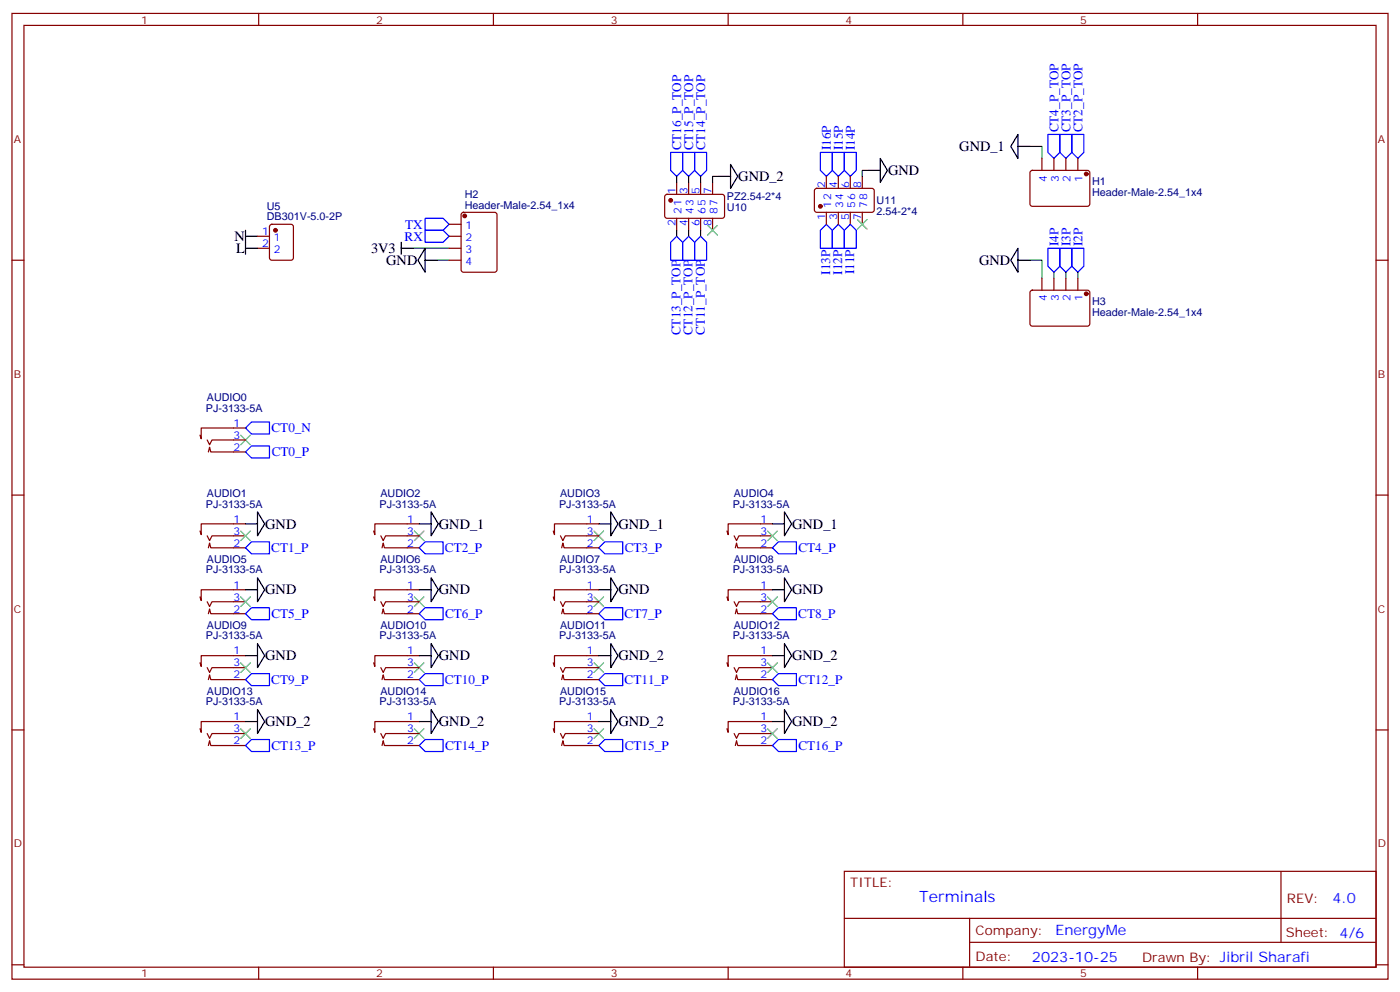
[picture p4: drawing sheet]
<svg xmlns="http://www.w3.org/2000/svg" width="412mm" height="292mm" viewBox="0 0 412 292" stroke-linecap="round" stroke-linejoin="round" font-family="sans-serif">
<g fill="none" stroke="#870000" stroke-width=".35">
<path d="M3.5 4h405.4v284.3h-405.4zM7.1 7.5h398.2v277.3h-398.2zM76.2 4v3.5M145.3 4v3.5M214.5 4v3.5M283.6 4v3.5M352.8 4v3.5M196 57.4l.5-.2 16.5 .1 .4 .6v5.9l-.7 .5-16.5-.1-.4-.6v-5.7zM199.3 53.7v3.5M202.8 53.7v3.5M206.4 53.7v3.5M209.9 53.7v3.5"/>
<path d="M240.1 55.7l.5-.2h16.5l.4 .7v5.9l-.7 .4-16.5-.1-.4-.6v-5.6zM243.4 51.9v3.6M246.9 51.9v3.6M250.5 51.9v3.6M254 51.9v3.6M303.6 50.4l.5-.2h16.5l.4 .7v9.4l-.7 .4h-16.5l-.4-.7v-9.1zM306.9 46.6v3.6M310.4 46.6v3.6M314 46.6v3.6M317.5 46.6v3.6M3.5 76.6h3.6M75.8 73.1h3.6"/>
<path d="M75.8 69.6h3.6M79.6 66.2l.5-.2h5.6l.7 .5v9.4l-.4 .7h-5.9l-.7-.4v-9.5zM132.3 76.6h3.5M132.3 73.1h3.5M132.3 69.6h3.5M132.3 66h3.5M136.1 62.7l.4-.2h9.2l.6 .4 .1 16.5-.5 .7-9.4 .1-.6-.5-.1-16.5zM199.3 64.3v3.5M202.8 64.3v3.5M206.4 64.3v3.5M209.9 64.3v3.5M243.4 62.5v3.5"/>
<path d="M246.9 62.5v3.5M250.5 62.5v3.5M254 62.5v3.5M405.3 76.6h3.6M303.6 85.6l.5-.2 16.5 .1 .4 .6v9.5l-.7 .4h-16.5l-.4-.7v-9.2zM306.9 81.9v3.5M310.4 81.9v3.5M314 81.9v3.5M317.5 81.9v3.5M61 129.5l.7 1.5 .7-1.5h9.9M61.4 133.1l.3-1.4 .4 1.4h10.2M72.3 126h-13v3.2l-.4-1.1"/>
<path d="M3.5 145.8h3.6M61 157.8l.7 1.4 .7-1.4h9.9M72.3 154.2h-13v3.2l-.4-1M112.2 157.8l.7 1.4 .7-1.4h9.9M123.5 154.2h-13.1v3.2l-.3-1M165.1 157.8l.7 1.4 .7-1.4h9.9M176.4 154.2h-13.1v3.2l-.3-1M216.3 157.8l.7 1.4 .7-1.4h9.8M227.5 154.2h-13v3.2l-.4-1M405.3 145.8h3.6M61 177.2l.7 1.4 .7-1.4h9.9M61.4 161.3l.3-1.4 .4 1.4h10.2"/>
<path d="M72.3 173.6h-13v3.2l-.4-1M112.2 177.2l.7 1.4 .7-1.4h9.9M112.5 161.3l.4-1.4 .3 1.4h10.3M123.5 173.6h-13.1v3.2l-.3-1M165.1 177.2l.7 1.4 .7-1.4h9.9M165.5 161.3l.3-1.4 .4 1.4h10.2M176.4 173.6h-13.1v3.2l-.3-1M216.3 177.2l.7 1.4 .7-1.4h9.8M216.6 161.3l.4-1.4 .3 1.4h10.2M227.5 173.6h-13v3.2l-.4-1M61 196.6l.7 1.4 .7-1.4h9.9M61.4 180.7l.3-1.4 .4 1.4h10.2"/>
<path d="M72.3 193h-13v3.2l-.4-1M112.2 196.6l.7 1.4 .7-1.4h9.9M112.5 180.7l.4-1.4 .3 1.4h10.3M123.5 193h-13.1v3.2l-.3-1M165.1 196.6l.7 1.4 .7-1.4h9.9M165.5 180.7l.3-1.4 .4 1.4h10.2M176.4 193h-13.1v3.2l-.3-1M216.3 196.6l.7 1.4 .7-1.4h9.8M216.6 180.7l.4-1.4 .3 1.4h10.2M227.5 193h-13v3.2l-.4-1M3.5 214.9h3.6M61 216l.7 1.4 .7-1.4h9.9"/>
<path d="M61.4 200.1l.3-1.4 .4 1.4h10.2M61.4 219.5l.3-1.4 .4 1.4h10.2M72.3 212.4h-13v3.2l-.4-1M112.2 216l.7 1.4 .7-1.4h9.9M112.5 219.5l.4-1.4 .3 1.4h10.3M112.5 200.1l.4-1.4 .3 1.4h10.3M123.5 212.4h-13.1v3.2l-.3-1M165.1 216l.7 1.4 .7-1.4h9.9M165.5 219.5l.3-1.4 .4 1.4h10.2M165.5 200.1l.3-1.4 .4 1.4h10.2M176.4 212.4h-13.1v3.2l-.3-1M216.3 216l.7 1.4 .7-1.4h9.8"/>
<path d="M216.6 200.1l.4-1.4 .3 1.4h10.2M216.6 219.5l.4-1.4 .3 1.4h10.2M227.5 212.4h-13v3.2l-.4-1M405.3 214.9h3.6M248.7 256.5h156.6v28.3h-156.6zM377.3 256.6v20.8M248.7 270.4h156.5M285.6 277.4h119.6M285.6 270.4v14.1M3.5 284.1h3.6M76.2 284.8v3.5M145.3 284.8v3.5"/>
<path d="M214.5 284.8v3.5M283.6 284.8v3.5M352.8 284.8v3.5M405.3 284.1h3.6"/>
</g>
<g fill="none" stroke="#000" stroke-width=".35">
<path d="M299.9 39.6v7l-2.2-3.5zM211.7 51.9h3.5M215.2 48.4l2.1 3.5-2.1 3.6zM255.8 50.2h3.5M259.3 46.6l2.1 3.6-2.1 3.5zM299.9 43.1h3.5M72.3 69.6h3.5M72.3 67.8v7.1M72.3 73.1h3.5M118.2 73.1h3.5M118.2 71.3v3.6M125.2 73.1v7.1l-2.1-3.6z"/>
<path d="M125.2 76.6h3.6M299.9 73.1v7.1l-2.2-3.6zM299.9 76.6h3.5M72.3 154.2h3.5M75.8 150.7l2.2 3.5-2.2 3.6zM123.5 154.2h3.5M127 150.7l2.1 3.5-2.1 3.6zM176.4 154.2h3.5M179.9 150.7l2.1 3.5-2.1 3.6zM227.5 154.2h3.6M231.1 150.7l2.1 3.5-2.1 3.6zM72.3 173.6h3.5"/>
<path d="M75.8 170.1l2.2 3.5-2.2 3.6zM123.5 173.6h3.5M127 170.1l2.1 3.5-2.1 3.6zM176.4 173.6h3.5M179.9 170.1l2.1 3.5-2.1 3.6zM227.5 173.6h3.6M231.1 170.1l2.1 3.5-2.1 3.6zM72.3 193h3.5M75.8 189.5l2.2 3.5-2.2 3.6zM123.5 193h3.5M127 189.5l2.1 3.5-2.1 3.6zM176.4 193h3.5"/>
<path d="M179.9 189.5l2.1 3.5-2.1 3.6zM227.5 193h3.6M231.1 189.5l2.1 3.5-2.1 3.6zM72.3 212.4h3.5M75.8 208.9l2.2 3.5-2.2 3.6zM123.5 212.4h3.5M127 208.9l2.1 3.5-2.1 3.6zM176.4 212.4h3.5M179.9 208.9l2.1 3.5-2.1 3.6zM227.5 212.4h3.6M231.1 208.9l2.1 3.5-2.1 3.6z"/>
</g>
<g fill="none" stroke="#3c3" stroke-width=".35">
<path d="M208.5 66.4l2.8 2.8M211.3 66.4l-2.8 2.8M252.6 64.6l2.8 2.9M255.4 64.6l-2.8 2.9M70.9 128.1l2.8 2.9M73.7 128.1l-2.8 2.9M70.9 156.4l2.8 2.8M73.7 156.4l-2.8 2.8M122.1 156.4l2.8 2.8M124.9 156.4l-2.8 2.8M175 156.4l2.8 2.8M177.8 156.4l-2.8 2.8"/>
<path d="M226.1 156.4l2.9 2.8M229 156.4l-2.9 2.8M70.9 175.8l2.8 2.8M73.7 175.8l-2.8 2.8M122.1 175.8l2.8 2.8M124.9 175.8l-2.8 2.8M175 175.8l2.8 2.8M177.8 175.8l-2.8 2.8M226.1 175.8l2.9 2.8M229 175.8l-2.9 2.8M70.9 195.2l2.8 2.8M73.7 195.2l-2.8 2.8"/>
<path d="M122.1 195.2l2.8 2.8M124.9 195.2l-2.8 2.8M175 195.2l2.8 2.8M177.8 195.2l-2.8 2.8M226.1 195.2l2.9 2.8M229 195.2l-2.9 2.8M70.9 214.6l2.8 2.8M73.7 214.6l-2.8 2.8M122.1 214.6l2.8 2.8M124.9 214.6l-2.8 2.8M175 214.6l2.8 2.8M177.8 214.6l-2.8 2.8"/>
<path d="M226.1 214.6l2.9 2.8M229 214.6l-2.9 2.8"/>
</g>
<g fill="none" stroke="#00f" stroke-width=".35">
<path d="M308.7 39.6h3.5v5.3l-1.8 1.7-1.7-1.7zM312.2 39.6h3.5v5.3l-1.7 1.7-1.8-1.7zM315.7 39.6h3.6v5.3l-1.8 1.7-1.8-1.7zM197.6 44.9h3.5v5.3l-1.8 1.7-1.7-1.7zM201.1 44.9h3.5v5.3l-1.8 1.7-1.7-1.7zM204.6 44.9h3.5v5.3l-1.7 1.7-1.8-1.7zM241.7 44.9h3.5v5.3l-1.8 1.7-1.7-1.7zM245.2 44.9h3.5v5.3l-1.8 1.7-1.7-1.7zM248.7 44.9h3.5v5.3l-1.7 1.7-1.8-1.7zM125.2 67.8h5.3l1.8 1.8-1.8 1.7h-5.3zM125.2 64.3h5.3l1.8 1.7-1.8 1.8h-5.3zM199.3 69.6l1.8 1.7v5.3h-3.5v-5.3z"/>
<path d="M202.8 69.6l1.8 1.7v5.3h-3.5v-5.3zM206.4 69.6l1.7 1.7v5.3h-3.5v-5.3zM243.4 66l1.8 1.8v5.3h-3.5v-5.3zM246.9 66l1.8 1.8v5.3h-3.5v-5.3zM250.5 66l1.7 1.8v5.3h-3.5v-5.3zM308.7 73.1h3.5v5.3l-1.8 1.8-1.7-1.8zM312.2 73.1h3.5v5.3l-1.7 1.8-1.8-1.8zM315.7 73.1h3.6v5.3l-1.8 1.8-1.8-1.8zM72.3 133.1l1.8-1.8h5.3v3.5h-5.3zM72.3 126l1.8-1.8h5.3v3.6h-5.3zM72.3 161.3l1.8-1.8h5.3v3.6h-5.3zM74.1 178.9h5.3v3.6h-5.3l-1.8-1.8z"/>
<path d="M123.5 161.3l1.7-1.8h5.3v3.6h-5.3zM125.2 178.9h5.3v3.6h-5.3l-1.7-1.8zM176.4 161.3l1.8-1.8h5.2v3.6h-5.2zM227.5 161.3l1.8-1.8h5.3v3.6h-5.3zM229.3 178.9h5.3v3.6h-5.3l-1.8-1.8zM74.1 198.3h5.3v3.6h-5.3l-1.8-1.8zM125.2 198.3h5.3v3.6h-5.3l-1.7-1.8zM176.4 180.7l1.8-1.8h5.2v3.6h-5.2zM178.2 198.3h5.2v3.6h-5.2l-1.8-1.8zM72.3 219.5l1.8-1.8h5.3v3.6h-5.3zM123.5 219.5l1.7-1.8h5.3v3.6h-5.3zM176.4 219.5l1.8-1.8h5.2v3.6h-5.2z"/>
<path d="M227.5 200.1l1.8-1.8h5.3v3.6h-5.3zM227.5 219.5l1.8-1.8h5.3v3.6h-5.3z"/>
</g>
<g fill="#870000" stroke="#870000" stroke-width=".35">
<circle cx="81.1" cy="67.8" r=".53"/>
<circle cx="136.9" cy="63.6" r=".53"/>
<circle cx="197.6" cy="59" r=".53"/>
<circle cx="241.7" cy="60.7" r=".53"/>
<circle cx="320" cy="51.2" r=".53"/>
<circle cx="320" cy="86.5" r=".53"/>
</g>
<g fill="none" stroke="#008700" stroke-width=".35">
<path d="M199.3 51.9v1.8M202.8 51.9v1.8M206.4 51.9v1.8M211.7 51.9h-1.8v1.8M255.8 50.2h-1.8v1.7M303.4 43.1h3.5v3.5M121.7 73.1h10.6M128.8 76.6h3.5M199.3 67.8v1.8M202.8 67.8v1.8M206.4 67.8v1.8M303.4 76.6h3.5v5.3"/>
<path d="M310.4 80.2v1.7M314 80.2v1.7M317.5 80.2v1.7"/>
</g>
<text font-size="4.6" fill="#00f" x="270.8" y="265.6">Terminals</text>
<g font-size="4.2">
<text x="282.6" y="44.5">GND_1</text>
<text x="217.5" y="53.4">GND_2</text>
<text x="261.6" y="51.6">GND</text>
<text x="69" y="71">N</text>
<text x="69.6" y="74.6">L</text>
<text x="109.3" y="74.6">3V3</text>
<text x="113.8" y="78.1">GND</text>
<text x="288.4" y="78">GND</text>
<text x="78.1" y="155.6">GND</text>
<text x="129.3" y="155.6">GND_1</text>
<text x="182.2" y="155.6">GND_1</text>
<text x="233.4" y="155.6">GND_1</text>
<text x="78.1" y="175">GND</text>
<text x="129.3" y="175">GND</text>
<text x="182.2" y="175">GND</text>
<text x="233.4" y="175">GND</text>
<text x="78.1" y="194.4">GND</text>
<text x="129.3" y="194.4">GND</text>
<text x="182.2" y="194.4">GND_2</text>
<text x="233.4" y="194.4">GND_2</text>
<text x="78.1" y="213.8">GND_2</text>
<text x="129.3" y="213.8">GND_2</text>
<text x="182.2" y="213.8">GND_2</text>
<text x="233.4" y="213.8">GND_2</text>
</g>
<g font-size="4.2" fill="#00f">
<text x="392.5" y="265.8">4.0</text>
<text x="310.9" y="275.4">EnergyMe</text>
<text x="304" y="283.2">2023-10-25</text>
</g>
<g font-size="3.9" fill="#00f">
<text x="311.8" y="39" transform="rotate(-90 311.8 39)">CT4_P_TOP</text>
<text x="315.3" y="39" transform="rotate(-90 315.3 39)">CT3_P_TOP</text>
<text x="318.8" y="39" transform="rotate(-90 318.8 39)">CT2_P_TOP</text>
<text x="200.7" y="44.3" transform="rotate(-90 200.7 44.3)">CT16_P_TOP</text>
<text x="204.2" y="44.3" transform="rotate(-90 204.2 44.3)">CT15_P_TOP</text>
<text x="207.7" y="44.3" transform="rotate(-90 207.7 44.3)">CT14_P_TOP</text>
<text x="244.8" y="44.3" transform="rotate(-90 244.8 44.3)">I16P</text>
<text x="248.3" y="44.3" transform="rotate(-90 248.3 44.3)">I15P</text>
<text x="251.8" y="44.3" transform="rotate(-90 251.8 44.3)">I14P</text>
<text x="119.2" y="70.8">RX</text>
<text x="119.4" y="67.3">TX</text>
<text x="311.8" y="72.5" transform="rotate(-90 311.8 72.5)">I4P</text>
<text x="315.3" y="72.5" transform="rotate(-90 315.3 72.5)">I3P</text>
<text x="318.8" y="72.5" transform="rotate(-90 318.8 72.5)">I2P</text>
<text x="244.5" y="80.8" transform="rotate(-90 244.5 80.8)">I13P</text>
<text x="248.1" y="80.8" transform="rotate(-90 248.1 80.8)">I12P</text>
<text x="251.6" y="80.7" transform="rotate(-90 251.6 80.7)">I11P</text>
<text x="200.4" y="98.7" transform="rotate(-90 200.4 98.7)">CT13_P_TOP</text>
<text x="204" y="98.7" transform="rotate(-90 204 98.7)">CT12_P_TOP</text>
<text x="207.6" y="98.7" transform="rotate(-90 207.6 98.7)">CT11_P_TOP</text>
<text x="80" y="127.3">CT0_N</text>
<text x="80.1" y="134.3">CT0_P</text>
<text x="79.9" y="162.6">CT1_P</text>
<text x="131.1" y="162.6">CT2_P</text>
<text x="184" y="162.6">CT3_P</text>
<text x="235.2" y="162.6">CT4_P</text>
<text x="80" y="182">CT5_P</text>
<text x="131.1" y="182">CT6_P</text>
<text x="184" y="182">CT7_P</text>
<text x="235.1" y="182">CT8_P</text>
<text x="79.9" y="201.4">CT9_P</text>
<text x="131.1" y="201.4">CT10_P</text>
<text x="184" y="201.4">CT11_P</text>
<text x="235.2" y="201.4">CT12_P</text>
<text x="80" y="220.8">CT13_P</text>
<text x="131.1" y="220.8">CT14_P</text>
<text x="184" y="220.8">CT15_P</text>
<text x="235.2" y="220.8">CT16_P</text>
</g>
<g font-size="3.9" fill="#800">
<text x="250.5" y="261.1">TITLE:</text>
<text x="379.1" y="265.8">REV:</text>
<text x="287.4" y="275.3">Company:</text>
<text x="378.7" y="275.9">Sheet: 4/6</text>
<text x="287.4" y="283">Date:</text>
<text x="336.4" y="283.1">Drawn By: Jibril Sharafi</text>
</g>
<g font-size="3.2" fill="#800">
<text x="41.6" y="6.9">1</text>
<text x="110.8" y="6.9">2</text>
<text x="179.9" y="6.9">3</text>
<text x="249.1" y="6.9">4</text>
<text x="318.2" y="6.9">5</text>
<text x="4.1" y="42.1">A</text>
<text x="405.9" y="42.1">A</text>
<text x="4.1" y="111.2">B</text>
<text x="405.9" y="111.2">B</text>
<text x="4.1" y="180.3">C</text>
<text x="405.9" y="180.3">C</text>
<text x="4.1" y="249.5">D</text>
<text x="405.9" y="249.5">D</text>
<text x="41.6" y="287.8">1</text>
<text x="110.8" y="287.8">2</text>
<text x="179.9" y="287.8">3</text>
<text x="249.1" y="287.8">4</text>
<text x="318.2" y="287.8">5</text>
</g>
<g font-size="3.2" fill="#00f">
<text x="308.3" y="53.5" transform="rotate(-90 308.3 53.5)">4</text>
<text x="311.9" y="53.5" transform="rotate(-90 311.9 53.5)">3</text>
<text x="315.4" y="53.5" transform="rotate(-90 315.4 53.5)">2</text>
<text x="318.9" y="53.5" transform="rotate(-90 318.9 53.5)">1</text>
<text x="199" y="57" transform="rotate(-90 199 57)">1</text>
<text x="202.5" y="57" transform="rotate(-90 202.5 57)">3</text>
<text x="206" y="57" transform="rotate(-90 206 57)">5</text>
<text x="209.5" y="57" transform="rotate(-90 209.5 57)">7</text>
<text x="243.1" y="55.3" transform="rotate(-90 243.1 55.3)">2</text>
<text x="246.6" y="55.3" transform="rotate(-90 246.6 55.3)">4</text>
<text x="250.1" y="55.3" transform="rotate(-90 250.1 55.3)">6</text>
<text x="253.6" y="55.3" transform="rotate(-90 253.6 55.3)">8</text>
<text x="200.7" y="63" transform="rotate(-90 200.7 63)">21</text>
<text x="204.3" y="63" transform="rotate(-90 204.3 63)">43</text>
<text x="207.8" y="63" transform="rotate(-90 207.8 63)">65</text>
<text x="211.3" y="63" transform="rotate(-90 211.3 63)">87</text>
<text x="243.1" y="64.7" transform="rotate(-90 243.1 64.7)">1</text>
<text x="244.8" y="61.2" transform="rotate(-90 244.8 61.2)">12</text>
<text x="246.6" y="64.7" transform="rotate(-90 246.6 64.7)">3</text>
<text x="248.4" y="61.2" transform="rotate(-90 248.4 61.2)">34</text>
<text x="250.1" y="64.7" transform="rotate(-90 250.1 64.7)">5</text>
<text x="251.9" y="61.2" transform="rotate(-90 251.9 61.2)">56</text>
<text x="253.6" y="64.7" transform="rotate(-90 253.6 64.7)">7</text>
<text x="255.4" y="61.2" transform="rotate(-90 255.4 61.2)">78</text>
<text x="77.2" y="69.2">1</text>
<text x="80.7" y="71">1</text>
<text x="137.1" y="67.5">1</text>
<text x="137.1" y="71">2</text>
<text x="199" y="66.5" transform="rotate(-90 199 66.5)">2</text>
<text x="202.5" y="66.5" transform="rotate(-90 202.5 66.5)">4</text>
<text x="206" y="66.5" transform="rotate(-90 206 66.5)">6</text>
<text x="209.5" y="66.5" transform="rotate(-90 209.5 66.5)">8</text>
<text x="77.2" y="72.7">2</text>
<text x="80.7" y="74.5">2</text>
<text x="137.1" y="74.5">3</text>
<text x="137.1" y="78">4</text>
<text x="308.3" y="88.8" transform="rotate(-90 308.3 88.8)">4</text>
<text x="311.9" y="88.8" transform="rotate(-90 311.9 88.8)">3</text>
<text x="315.4" y="88.8" transform="rotate(-90 315.4 88.8)">2</text>
<text x="318.9" y="88.8" transform="rotate(-90 318.9 88.8)">1</text>
<text x="68.8" y="125.7">1</text>
<text x="68.8" y="129.2">3</text>
<text x="68.8" y="132.7">2</text>
<text x="68.8" y="153.9">1</text>
<text x="119.9" y="153.9">1</text>
<text x="172.9" y="153.9">1</text>
<text x="224" y="153.9">1</text>
<text x="68.8" y="160.9">2</text>
<text x="68.8" y="157.4">3</text>
<text x="119.9" y="160.9">2</text>
<text x="119.9" y="157.4">3</text>
<text x="172.9" y="160.9">2</text>
<text x="172.9" y="157.4">3</text>
<text x="224" y="160.9">2</text>
<text x="224" y="157.4">3</text>
<text x="68.8" y="173.3">1</text>
<text x="119.9" y="173.3">1</text>
<text x="172.9" y="173.3">1</text>
<text x="224" y="173.3">1</text>
<text x="68.8" y="176.8">3</text>
<text x="119.9" y="176.8">3</text>
<text x="172.9" y="176.8">3</text>
<text x="224" y="176.8">3</text>
<text x="68.8" y="180.3">2</text>
<text x="119.9" y="180.3">2</text>
<text x="172.9" y="180.3">2</text>
<text x="224" y="180.3">2</text>
<text x="68.8" y="192.7">1</text>
<text x="68.8" y="196.2">3</text>
<text x="119.9" y="192.7">1</text>
<text x="119.9" y="196.2">3</text>
<text x="172.9" y="192.7">1</text>
<text x="172.9" y="196.2">3</text>
<text x="224" y="192.7">1</text>
<text x="224" y="196.2">3</text>
<text x="68.8" y="199.7">2</text>
<text x="119.9" y="199.7">2</text>
<text x="172.9" y="199.7">2</text>
<text x="224" y="199.7">2</text>
<text x="68.8" y="212.1">1</text>
<text x="68.8" y="215.6">3</text>
<text x="119.9" y="212.1">1</text>
<text x="119.9" y="215.6">3</text>
<text x="172.9" y="212.1">1</text>
<text x="172.9" y="215.6">3</text>
<text x="224" y="212.1">1</text>
<text x="224" y="215.6">3</text>
<text x="68.8" y="219.1">2</text>
<text x="119.9" y="219.1">2</text>
<text x="172.9" y="219.1">2</text>
<text x="224" y="219.1">2</text>
</g>
<g font-size="3.2" fill="#000080">
<text x="136.9" y="58.3">H2</text>
<text x="214.1" y="58.9">PZ2.54-2*4</text>
<text x="321.7" y="57.7">Header-Male-2.54_1x4</text>
<text x="321.7" y="54.5">H1</text>
<text x="78.6" y="64.8">DB301V-5.0-2P</text>
<text x="78.6" y="61.7">U5</text>
<text x="136.9" y="61.5">Header-Male-2.54_1x4</text>
<text x="214.1" y="62.1">U10</text>
<text x="258.2" y="63.3">2.54-2*4</text>
<text x="258.2" y="60.1">U11</text>
<text x="321.7" y="89.8">H3</text>
<text x="321.7" y="92.9">Header-Male-2.54_1x4</text>
<text x="60.9" y="118.2">AUDIO0</text>
<text x="60.6" y="121.2">PJ-3133-5A</text>
<text x="60.6" y="149.4">PJ-3133-5A</text>
<text x="60.9" y="146.4">AUDIO1</text>
<text x="111.8" y="149.4">PJ-3133-5A</text>
<text x="112.1" y="146.4">AUDIO2</text>
<text x="164.7" y="149.4">PJ-3133-5A</text>
<text x="165" y="146.4">AUDIO3</text>
<text x="215.9" y="149.4">PJ-3133-5A</text>
<text x="216.1" y="146.4">AUDIO4</text>
<text x="60.9" y="165.8">AUDIO5</text>
<text x="112.1" y="165.8">AUDIO6</text>
<text x="165" y="165.8">AUDIO7</text>
<text x="216.1" y="165.8">AUDIO8</text>
<text x="60.6" y="168.8">PJ-3133-5A</text>
<text x="111.8" y="168.8">PJ-3133-5A</text>
<text x="164.7" y="168.8">PJ-3133-5A</text>
<text x="215.9" y="168.8">PJ-3133-5A</text>
<text x="60.9" y="185.2">AUDIO9</text>
<text x="112.1" y="185.2">AUDIO10</text>
<text x="165" y="185.2">AUDIO11</text>
<text x="216.1" y="185.2">AUDIO12</text>
<text x="60.6" y="188.2">PJ-3133-5A</text>
<text x="111.8" y="188.2">PJ-3133-5A</text>
<text x="164.7" y="188.2">PJ-3133-5A</text>
<text x="215.9" y="188.2">PJ-3133-5A</text>
<text x="60.6" y="207.6">PJ-3133-5A</text>
<text x="60.9" y="204.6">AUDIO13</text>
<text x="111.8" y="207.6">PJ-3133-5A</text>
<text x="112.1" y="204.6">AUDIO14</text>
<text x="164.7" y="207.6">PJ-3133-5A</text>
<text x="165" y="204.6">AUDIO15</text>
<text x="215.9" y="207.6">PJ-3133-5A</text>
<text x="216.1" y="204.6">AUDIO16</text>
</g>
</svg>
